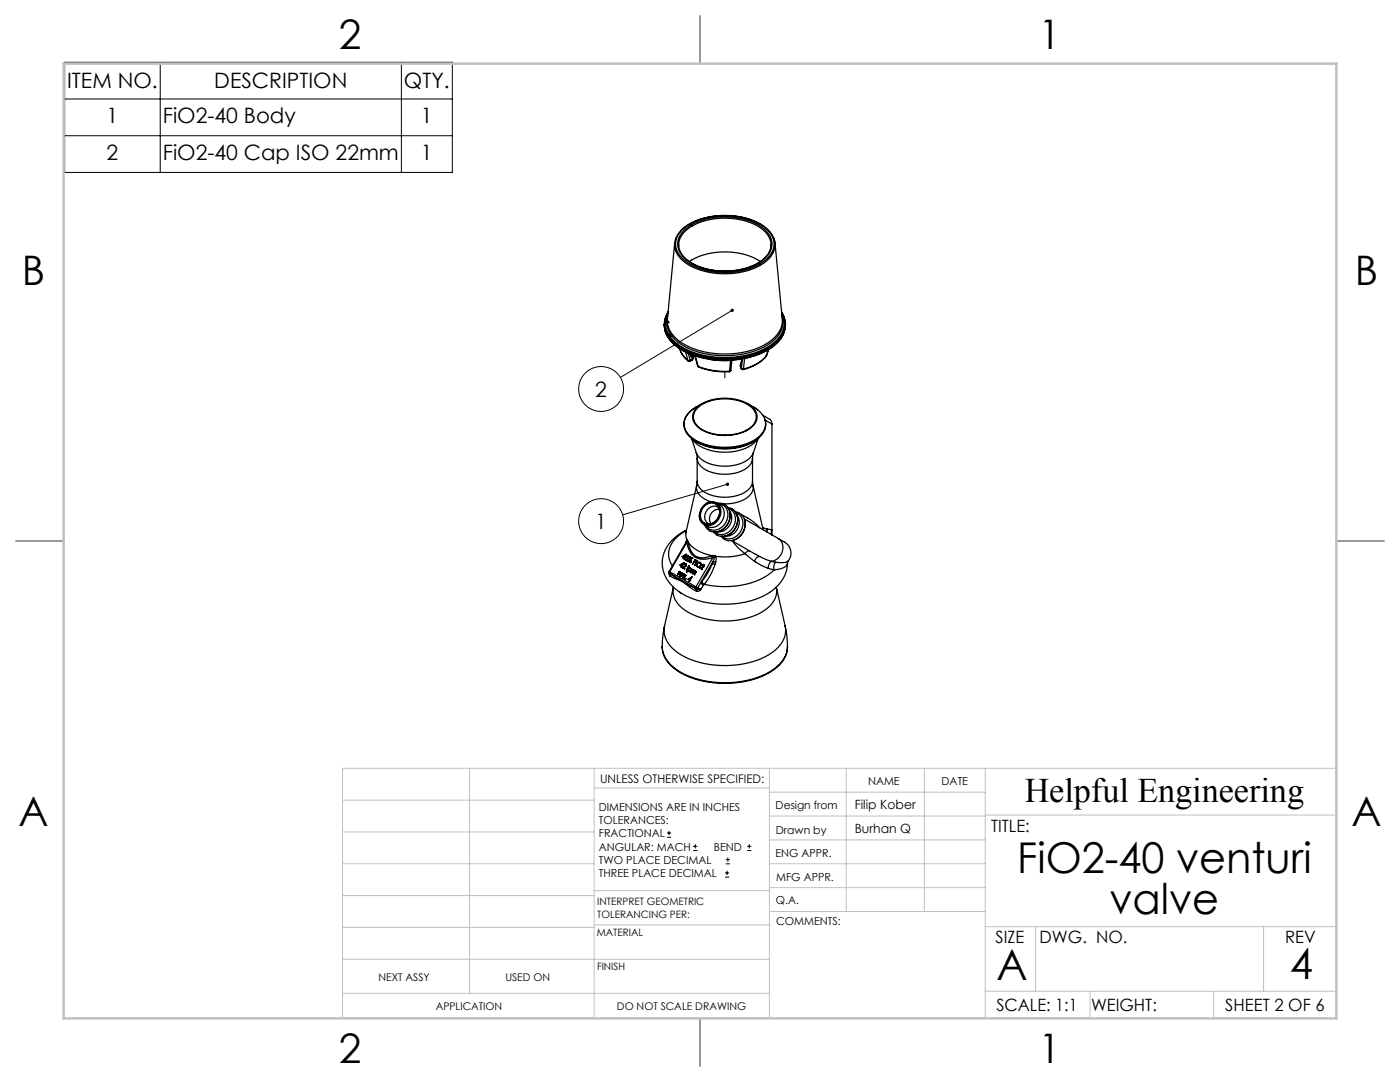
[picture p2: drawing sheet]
<svg xmlns="http://www.w3.org/2000/svg" width="279mm" height="216mm" viewBox="0 0 279 216" stroke-linecap="round" stroke-linejoin="round" font-family="sans-serif">
<g fill="none" stroke="#000" stroke-width=".2">
<path d="M12.9 12.4h77.4v22h-77.4zM12.9 19.8h77.4M32 12.4v22M80.1 12.4v22M12.9 27.1h77.4M146.1 61.9l-22.3 13.4M145.2 96.6l-20.9 6.1M133.1 167.1h.8M133.1 166.2h.8M133.5 165.8v.8M138.3 169.7h.9M138.3 168.9h.9"/>
<path d="M138.8 168.5v.8M144.7 175h.8M144.7 174.2h.8M144.8 172.4h.9M144.8 171.5h.9M145.1 173.8v.8M145.3 171.1v.8M149.1 169.7h.9M149.1 168.9h.9M149.5 168.5v.8"/>
<circle cx="120" cy="77.6" r="4.5"/>
<circle cx="120" cy="104" r="4.5"/>
</g>
<g fill="none" stroke="#000" stroke-width=".25">
<path d="M139.7 3.2v9.5M134.6 48.5l-1.4 15.2a5.1 5.1 0 0 0 2.8 4.7 17.6 17.6 0 0 0 17.5-.1 5.2 5.2 0 0 0 2.6-4.6l-1.4-15.2M134.6 48.5a4.7 4.7 0 0 0 3 4.4 15.5 15.5 0 0 0 14.8-.4 4.5 4.5 0 0 0 2.3-4M135.4 48.9a5.4 5.4 0 0 0 4 4.2 14.2 14.2 0 0 0 12.7-1.2 3.9 3.9 0 0 0 1.8-3M135.4 48.9a4.6 4.6 0 0 1 2.7-3.8 14.2 14.2 0 0 1 13.6 .3 4.4 4.4 0 0 1 2.2 3.5M135.4 48.9v.1M135.9 46l-.1 .1a4.2 4.2 0 0 0-1.2 2.4M135.9 46a11.5 11.5 0 0 1 8.2-3 12.1 12.1 0 0 1 9.5 3.2l.8 1.1 .3 1.2M136.2 45.8a13.5 13.5 0 0 1 10.5-2.7 10.5 10.5 0 0 1 7 3.3 3.9 3.9 0 0 1-1.3 5.8 14.9 14.9 0 0 1-15.5 0 3.9 3.9 0 0 1-.7-6.4zM136.6 45.9a12.9 12.9 0 0 1 10-2.5 10 10 0 0 1 6.7 3.1 3.7 3.7 0 0 1-1.2 5.5 14.2 14.2 0 0 1-14.9 0 3.7 3.7 0 0 1-.6-6.1zM151.7 52.2a14 14 0 0 0-14.1 0M153.9 48.9l-.1 .4"/>
<path d="M154.4 47.5l.3 1M132.6 64.7a4.4 4.4 0 0 1 .7-2.5 4.6 4.6 0 0 0 1.2 6 16.2 16.2 0 0 0 12 3.2 13.4 13.4 0 0 0 9.1-4 4.3 4.3 0 0 0 .4-5.1 4.3 4.3 0 0 1 .8 2.4M132.6 64.7a5.2 5.2 0 0 0 2.4 4.4 18.2 18.2 0 0 0 14.7 2.1 9.5 9.5 0 0 0 6.8-4.9l.3-1.6M132.6 64.7a6.2 6.2 0 0 0 3.9 5.2 18.7 18.7 0 0 0 17.4-.7 5.6 5.6 0 0 0 2.9-4.5M132.7 66a7.7 7.7 0 0 0 5.1 4.7 18.9 18.9 0 0 0 15.9-1.1 7 7 0 0 0 2.7-3M133 64.1v.2M133 64.3h.4M133 64.3v.1M133.3 62.9a4.8 4.8 0 0 0 2.3 5.6 17.7 17.7 0 0 0 17.6 .3 5.4 5.4 0 0 0 3-5.1l-.1-.8M133.3 62.4a4.5 4.5 0 0 0 1.3 5.7 16 16 0 0 0 11.9 3.2 13.3 13.3 0 0 0 9-4 4.3 4.3 0 0 0 .5-4.9M133.4 64.1v.2M133.4 64.3l.2 .1"/>
<path d="M133.5 66.8v.1M133.5 66.9l.5 .1M133.5 66.7v.2M134 66.8v.2M134.3 66.8l-.3 .2M135.6 69.6l.5 1.1 1.2 1.2M135.9 70.2l.5 .8 .9 1M136.8 70.2l.5 1.7M137.3 71.9l.1 .2h.3M137.4 70.5l.3 1.4M137.7 71.9h.1M137.7 71.9h-.4"/>
<path d="M137.7 70.7l.2 .4M137.8 71.9l-.1 .2M137.9 71.1l.2 .3M137.9 70.7v.2M137.9 70.8l.3 .3M137.9 70.9h.1M137.9 70.9v.2M137.9 70.9l.1 .1M138 71h.1M138 71l.1 .4M138 71l.2 .1M138.1 71.4l.2 .1"/>
<path d="M138.1 71.8l-.4 .3M138.2 71.7l-.1 .1M138.2 71.7l-.4 .2M138.2 71.1h.1M138.2 71.1l.1 .4M138.3 71.6l-.1 .1M138.3 71.5v.1M138.3 71.1h.1M138.3 71.1v.4M138.3 71.5l-.2 .3M138.3 71.3v.2M138.7 71l.5 2"/>
<path d="M138.8 71l.5 2.1M139.2 73l.2 .2M139.2 73l.1 .1M139.3 73.1l.1 .1a13.4 13.4 0 0 0 6.2 1M139.3 73.1a14.4 14.4 0 0 0 6.3 1M141.8 71.7l2.1 .3 1.9-.1M145.6 74.1v.1M145.8 72l.3-.2-.2 2.1M145.8 72l-.2 2.1M145.8 71.9v.1M145.9 73.9l-.3 .3M145.9 73.9l-.3 .2"/>
<path d="M146 71.9h-.2M147.8 72.9v.1M147.8 72.9h.1M147.8 73v.2M147.8 73.2l.2 .4M147.9 72.7l-.1 .2M147.9 72.6l-.1 .1M147.9 72.6l-.1 .3M147.9 72.6h.1M147.9 72.5v.1M148 73.6l.3 .1M148 73.5v.1"/>
<path d="M148 73.5l.4 .1M148 71.6l-.1 1M148.2 71.6l-.2 1.9M148.4 73.6l-.1 .1M148.6 71.5l-.2 2.1M152.9 71.1a8.5 8.5 0 0 1-4.6 2.6M152.9 71.1h.1M152.9 71a8.4 8.4 0 0 1-4.5 2.6M152.9 71v.1M153 71l-.1 .1M153 71h-.1M153.4 69.8l-.5 1.2"/>
<path d="M138 87.5l1 2.8M138.5 87.9l.4 .2M138.9 81.2a4 4 0 0 0-2.4 4.1 4.5 4.5 0 0 0 2.4 2.8M138.9 88.1a12.7 12.7 0 0 0 11.5 0M138.9 88.1a11.9 11.9 0 0 0 11.5 0M138.9 81.2a3.7 3.7 0 0 0-2.2 4.2 6.9 6.9 0 0 0 5.6 3.6 11.6 11.6 0 0 0 9.2-1.9 3.2 3.2 0 0 0-.2-5.3l-.9-.6M138.9 90.3l.2 1.1M139 90.3a5.1 5.1 0 0 0 4.5 2.7 7.8 7.8 0 0 0 6.3-1.7l.6-1M139 96.9l-2.1 9.3v1l.2 .5M139 96.9a2.88 2.88 0 0 0 2.2 3l.6 .2M139.1 96l-.1 .8M139.1 91.4a3.2 3.2 0 0 0 2.5 2.7 8.2 8.2 0 0 0 7.8-1 2.3 2.3 0 0 0 .8-1.7"/>
<path d="M139.1 96a3.2 3.2 0 0 0 2.5 2.7 8.2 8.2 0 0 0 7.8-1 2.3 2.3 0 0 0 .8-1.7M139.1 91.4v4.6M139.3 81.4a9.1 9.1 0 0 1 10.8 0 2.53 2.53 0 0 1-.7 4.2 9.4 9.4 0 0 1-10-.4 2.41 2.41 0 0 1-.1-3.8zM140.1 80.5l-1.2 .7M140.1 80.5a2.79 2.79 0 0 0-1.6 3.9 7.1 7.1 0 0 0 6.1 2.5 7.4 7.4 0 0 0 6.1-2.4 2.75 2.75 0 0 0-1.5-4M140.1 80.5a10.1 10.1 0 0 1 9.1 0M144.2 86.9h.9M149.2 80.5l1.2 .7M150.2 91.4v4.6M150.2 96l.1 .8M150.3 96.9a2.86 2.86 0 0 1-2.2 3l-2 .5-1.7 .1M150.3 96.9l2 8.8"/>
<path d="M150.4 90.3l-.2 1.1M150.4 81.2l.9 .6M151.2 87.6a8 8 0 0 1-7.1 2.6 7.5 7.5 0 0 1-5.9-2.5M151.3 87.5l-.9 2.8M151.5 87.4l-1.1 .7M152.3 82.9l1.4 .8 .4 .9M152.7 83.7a3.4 3.4 0 0 1-1.7 4l-.6 .4M152.7 83.8l1.4 .8M154.1 84.6v22.1M3.2 107.9h9.5M133.5 114.2l.1 .1M133.5 114.2l.1 .2"/>
<path d="M133.5 114.3l.2 .6M133.6 114l.1 .1M133.6 114l-.1 .2M133.6 114.4v.1M133.6 114.3v.2M133.6 114.3l.9 .7M133.6 114.5l.1 .4M133.6 114.5l.9 .5M133.7 114.1l-.1 .2M133.7 114.1l5.2 3M133.7 114.9l1.9 .9M134.4 117.2a4.3 4.3 0 0 0 2.3 4.5 15.8 15.8 0 0 0 15.8 .2 4.6 4.6 0 0 0 2.4-4.7l1.8 7.7a5.1 5.1 0 0 1-2.5 5.2 18.4 18.4 0 0 1-18.9 .2 5.2 5.2 0 0 1-2.7-5.4z"/>
<path d="M134.5 115l1.1 .6M134.5 115l1.1 .8M135.6 114.1v-.1l-.4 .7 .5-.5M135.6 114.1l.2 .1M135.6 114.1v.1M135.6 114.2h.1M135.6 118.1l.2 .2M135.6 115.8l1.1 .6M135.6 115.6v.2M135.6 115.6l1.1 .6M135.7 114.5a.27 .27 0 0 0-.1 .4 .27 .27 0 0 0 .5 0h-.3M135.7 114.2h.1"/>
<path d="M135.7 114.8l.1 .2M135.8 114.5a.26 .26 0 0 1 .3-.1 .26 .26 0 0 1 .1 .3zM135.8 114.9l.2 .1M135.8 114.2h-.1M135.8 114.5h-.1M135.9 114.3h.2l.2 .3M135.9 114.3l-.2 .2M135.9 114.3l.3 .1M135.9 112.7l.3 .3-.5-.3 .8-.4-.4 .6M135.9 112.7l.1 .1M135.9 112.7l-.1 .1M136 112.9v.3l.1-.2"/>
<path d="M136.1 114.4l.2 .1M136.3 114.6l-.1 .2-.5-.2 .1 .3M136.3 112.5l-.2 .3M136.3 112.5h.1M136.3 112.5l-.4 .2M136.3 111.1h-.1M136.4 112.4l-.1 .1M136.4 115.1l.1 .1M136.5 114.5l-.1 .6 .5-.3-.6 .5zM136.5 115.1v.1M136.5 111.3l-.1 .2 .1-.2M136.6 113.1l-.5 .2 .5 .2-.3-.2"/>
<path d="M136.6 113.1h.1M136.7 116.4l2.3 1.6M136.7 116.4l1.2 .5M136.7 115.4l.1 .1M136.7 116.2v.2M136.7 116.2l1.2 .7M136.8 111.6l.1 .2M136.8 110.8l-.3 .4M136.8 111.2l-.1 .3 .1 .2h.3l.2-.3M136.8 111.2l.2-.3 .3-.1 .1 .3-.1 .3M136.8 111.2h.1M136.8 115.5h.1"/>
<path d="M136.8 112.6l-.2 .1a.24 .24 0 0 1 .3-.2 .24 .24 0 0 1 .1 .4M136.8 112.6l.1 .3M136.8 112.6l.2 .1M136.8 111.7h.1M136.8 110.8l-.5 .3M136.9 112.5l-.2 .1M136.9 115.5h-.1M136.9 111.2l-.1 .5M136.9 112.9l-.3 .2M136.9 112.9h.1M136.9 110.6l-.8 .5 .5 .2-.3-.2M136.9 110.6h.1"/>
<path d="M136.9 110.6l-.3 .6M136.9 106l-.1 .4M137 112.9l-.8 .4M137 105.8a5.9 5.9 0 0 0-3.6 4.8 4.2 4.2 0 0 0 .8 2.3M137 105.7a7.5 7.5 0 0 0-4.8 7.4 7.4 7.4 0 0 0 3.6 5.2M137 108l-3.4 6M137 108.3h.1M137 108.3l-3.3 5.8M137 108v.3M137 108h.1M137 108.3a3.5 3.5 0 0 0 4 3.3l1.2-.3M137.1 111.6l-.3 .1"/>
<path d="M137.1 111.6h.1M137.1 107.7l-.1 .3M137.1 107.7l-.2 .6M137.1 107.7l.2 .4M137.1 107.7h.1M137.2 111.4l-.1 .2M137.2 111.4h.1M137.3 110.9l-.4 .3M137.3 110.9l-.1 .5M137.3 110.9l.1 .2M137.3 108.1l-.3 .2M137.3 108.1h.1"/>
<path d="M137.3 108.1a7.2 7.2 0 0 0 4.8 2.8M137.3 108.1a3.3 3.3 0 0 0 2.3 3.2h1.2l1.3-.4M137.3 113.8a.31 .31 0 0 0 .3 .3 .31 .31 0 0 0 .3-.2M137.3 113.8l.2 .3M137.4 113.7l-.1 .1M137.4 110.9h-.2M137.5 112.9l-.5 .9zM137.5 114h.2M137.5 115.6h-.1M137.5 111.2v.1a.19 .19 0 0 0 .1 .2 .19 .19 0 0 0 .2-.1M137.5 111.2l.1 .1M137.5 113.5v-.3l-.5 .9 .3-.3"/>
<path d="M137.6 111.4v.1M137.6 111.3v.1M137.6 111.4l.1 .1M137.6 111.9a.19 .19 0 0 1 .3-.1 .19 .19 0 0 1 0 .3M137.6 111.9v.1a.19 .19 0 0 0 .1 .3 .19 .19 0 0 0 .2-.2M137.6 111.9l.1 .1M137.6 113.4h-.1a.31 .31 0 0 1 .4 .1 .31 .31 0 0 1 0 .4M137.6 115.8l-.1 .2 .2-.2M137.7 112.1v.2M137.7 112v.2M137.7 111.5h.1M137.7 112.2h.1"/>
<path d="M137.7 111.2l.1 .2M137.7 111.2l-.1 .1M137.7 111.2h.1M137.8 111.4h-.2M137.8 111.4h.1M137.8 113.5l.2 .1M137.8 113.5v.3M137.8 113.5a.29 .29 0 0 0-.4 .1 .29 .29 0 0 0 .1 .4M137.8 112.2h.1M137.8 111.1l-.1 .1M137.8 111.2h-.3M137.8 111.2h.2"/>
<path d="M137.8 111.2l.1 .1M137.8 111.9l.1 .2M137.8 111.9l-.1 .1M137.8 111.9l.2 .1M137.8 113.8l-.3 .2M137.8 113.8l.1 .1M137.9 111.3l-.1 .1M137.9 111.3l.2 .1M137.9 113.4h-.3M137.9 112.1l-.2 .1M137.9 112.1h.1M137.9 115.3l-.4 .3 .3 .3-.5-.3 .8-.5-.4 .6"/>
<path d="M137.9 115.3l-.2 .4M137.9 115.3l.1 .1M137.9 116.9l.9 .4M137.9 116.9l1 .6M137.9 111.9h-.1M138 111.2l.3 .2M138 111.2l.2 .2M138 115.3h-.1M138.1 111.4h.1M138.2 113.8v-.2l-.4 .7 .4-.5h.2M138.2 113.8h.1M138.3 111.4l-1.2 .6 1-.6"/>
<path d="M138.3 113.7h.2M138.3 113.7l-.1 .1M138.3 113.7l.1 .1M138.4 114.1l.1 .1M138.4 113.8v.3M138.4 113.8l.1 .1M138.4 113.8h.1M138.5 113.7v.3M138.5 114h.4l-.1 .4M138.5 114h.1M138.6 114h.1M138.6 112.1l-.1 .1"/>
<path d="M138.7 111.7l.3 .2-.3-.1-.1 .3 .2 .2-.3-.2-.2 .5zM138.8 114.3l-.2 .4 .2-.3M138.8 114.3v.1M138.8 114l-.3 .1-.2 .4 .1-.4M138.8 114v.3M138.8 114l.1 .1M138.8 114h.1M138.8 111.7l-.1 .1M138.8 117.3l.4 .1M138.8 117.3l.1 .2M138.9 117.5l.1 .5M138.9 117.1l.3 .2"/>
<path d="M138.9 117.1l-.1 .2M139 112.2l-.3 .6zM139.1 112.5a.44 .44 0 0 1 .6-.3 .44 .44 0 0 1 .1 .7M139.1 112.5a.44 .44 0 0 0 .1 .6 .44 .44 0 0 0 .6-.2M139.1 112.5h.1M139.1 111.9l.1 .1M139.1 112.9l.2 .3M139.2 112.5l-.1 .3 .2 .3M139.2 117.4l.5 .4M139.2 117.4l-.2 .6M139.2 117.4l-.3 .1M139.2 112h.1"/>
<path d="M139.2 117.4l.6 .2M139.2 117.4h.1M139.2 117.3l.7 .3M139.2 117.3v.1M139.3 113.1h.3M139.6 102.8a2 2 0 0 0 .9 1.8M139.7 112.3l.1 .2v.4M139.7 112.3h-.3l-.2 .2M139.7 112.3l.2 .3M139.7 117.8l-.3 .2h-.4M139.8 112.9l-.2 .2h-.3M139.8 112.9h.1"/>
<path d="M139.8 112.3h-.4M139.8 117.6l-.1 .2M139.8 116.3l.6 .5M139.8 116.3l-.6 1M139.9 117.6h-.1M140 116.1l.5 .5M140 116.1l-.2 .2M140.1 113.2l-.4 .2 .4 .3-.2-.3M140.1 113.2h.1M140.4 112.7l-.3 .1a.24 .24 0 0 1 .3-.2 .24 .24 0 0 1 .1 .4M140.4 112.7v.3M140.4 112.7l.2 .2"/>
<path d="M140.4 116.8l-.5 .8M140.4 112.7h-.1M140.4 113l-.3 .2M140.4 113h.1M140.5 113l-.7 .4M140.5 100.8a1.85 1.85 0 0 1 2.4-.4 1.85 1.85 0 0 1 .8 2.2 2.2 2.2 0 0 1-1.4 1.9 2.2 2.2 0 0 1-2.4-.5 2.55 2.55 0 0 1 .6-3.2zM140.5 116.6l-.1 .2M140.6 101a1.77 1.77 0 0 1 2.4-.3 1.77 1.77 0 0 1 .4 2.5 1.91 1.91 0 0 1-3.3 .7 2.38 2.38 0 0 1 .5-2.9zM140.6 100.8a1.79 1.79 0 0 1 2.2-.3 1.79 1.79 0 0 1 .8 2.1 2.12 2.12 0 0 1-1.4 1.9 2.12 2.12 0 0 1-2.2-.5 2.46 2.46 0 0 1 .6-3.2zM142.1 110.9l.1 .4M142.1 112.5a12.1 12.1 0 0 1-2.1 3.6M142.1 112.5l.6 .1"/>
<path d="M142.2 110.9l.3-.1 .3 .2M142.2 110.9l.1 .4M142.2 110.9h-.1M142.3 111.3l-3.4 5.8M142.3 111.3h-.1M142.3 112.1l.5 .1M142.3 112.1l-2.5 4.2M142.3 112.1l-.2 .4M142.6 111.2l-.3 .1M142.6 111.2h.1M142.6 111.2l-.3 .9M142.7 112.6l-.9 2.1-1.3 1.9"/>
<path d="M142.8 111l-.2 .2M142.8 111h.1M142.8 111l.1 .6-.1 .6M142.8 112.2l-.1 .4M143 100.3a1.94 1.94 0 0 0-2.1 .1M143 100.3a2.61 2.61 0 0 1 .7 2.7 2.61 2.61 0 0 1-2 1.9l-1.2-.3M143 100.3a2.55 2.55 0 0 1 1.5 2.5 2.55 2.55 0 0 1-1.8 2.3 2.18 2.18 0 0 1-2.2-.5M143.1 100.4a2.28 2.28 0 0 1 2.6 3 3 3 0 0 1-4.1 2.5l-.7-.6-.3-.5M143.3 100.5a2.19 2.19 0 0 1 1.8 3.2 2.62 2.62 0 0 1-3.8 1.7l-.5-.6M143.5 101.3a1.87 1.87 0 0 0-2.1 .1 1.87 1.87 0 0 0-.8 1.8 1.43 1.43 0 0 0 1 1.4M143.6 101.7a1.82 1.82 0 0 0-1.7 .9 1.82 1.82 0 0 0 0 1.9M144.5 100.7a2.94 2.94 0 0 1-.2 4.9 2.63 2.63 0 0 1-1.8 .5"/>
<path d="M145.2 101.3a2.43 2.43 0 0 1 1.8 3.5 2.83 2.83 0 0 1-4.3 1.7l-.3-.3M145.4 101.5a2.38 2.38 0 0 1 1 3.5 2.45 2.45 0 0 1-3.8 1.2M145.6 102a2.71 2.71 0 0 1-2.4 4.1M146 101.5a2.94 2.94 0 0 1-.2 5 2.63 2.63 0 0 1-1.8 .5M146.1 107.9l5.5 3.2M146.2 107.9l1.1 1.4 1.4 1.2M146.8 102.1a2.43 2.43 0 0 1 1.7 3.5 2.83 2.83 0 0 1-4.3 1.8l-.3-.4M146.9 102.3a2.38 2.38 0 0 1 1 3.6 2.45 2.45 0 0 1-3.8 1.1M147.1 102.9a2.71 2.71 0 0 1-2.4 4.1M148 102.7l1.8 1 1.8 1.6M148.6 103.5l6.7 4M148.6 103.7a3.4 3.4 0 0 1-2.4 4.1"/>
<path d="M148.7 110.5a12.8 12.8 0 0 1-5.9 .5M148.7 110.5l1.9 1.5M149.6 109.9l-.5 .2-.4 .4M150.6 112l1.4 .8 1.3 .6M151.6 111.1l2.3 .9M151.6 111.1a1.12 1.12 0 0 0-1 .9M152.2 105.2l.9 .4M153.1 105.6l-.1 .5M153.1 105.6h.1M153.1 105.6h.5l.5 .2-.2 .4 .2 .5M153.1 105.6v.6M153.3 113.4l1.2 .3"/>
<path d="M153.9 112a1.6 1.6 0 0 0-.6 1.4M153.9 112l.9 .2M154.1 106.7v.1M154.1 106.7h.1M154.5 113.7a14.8 14.8 0 0 1-11.9 3.2l-2.1-.3M154.8 112.2a1.59 1.59 0 0 0-.3 1.5M155.3 107.5l.8 .4a2.64 2.64 0 0 1 1.2 4.1M155.3 107.5a2.61 2.61 0 0 1 .8 2.7 2.61 2.61 0 0 1-2.2 1.8M157.2 112.3a1.62 1.62 0 0 1-1.8 1.3l-.9 .1M157.2 112.3a7.7 7.7 0 0 1-4.8 6.6 18.4 18.4 0 0 1-16.6-.6M157.3 112a3.8 3.8 0 0 1-2.5 .2M157.3 112l-.1 .3"/>
<path d="M266.7 107.9h9.5M132.2 129a6.1 6.1 0 0 0 3.6 5.3 19.3 19.3 0 0 0 18.5-.5 5.8 5.8 0 0 0 2.9-4.8M132.2 129a6.1 6.1 0 0 0 3.6 5.1 19.3 19.3 0 0 0 18.5-.5 5.8 5.8 0 0 0 2.9-4.6M132.6 124.9l-.3 1.7-.1 2.4M156.7 124.9l.3 1.5 .2 2.6M139.7 203.2v9.5"/>
<circle cx="136.8" cy="115.5" r=".08"/>
</g>
<g fill="none" stroke="#c0c0c0" stroke-width=".2">
<path d="M68.4 159.7h50.2M93.7 153.3v44.9M118.6 153.3v49.9M118.6 157.2h34.9M153.5 153.3v49.9M153.5 158.1h43.1M168.9 153.3v28.6M184.5 153.3v28.6M196.6 153.3v49.9M266.7 153.3h-198.3v49.9M68.4 178.7h50.2M68.4 172.4h50.2"/>
<path d="M68.4 166h50.2M118.6 177.7h35.1M153.5 167.6h43.1M153.5 162.8h43.1M153.5 172.4h43.1M153.5 177.1h43.1M196.6 162.6h70.1M68.4 198.2h85.1M68.4 185.1h50.2M68.4 191.4h50.2M118.6 191.4h34.9M118.6 184.6h35.1"/>
<path d="M153.7 181.9h42.9M196.6 197.8h70.1M196.6 184.9h70.1M206.7 184.9v12.9M217.5 197.8v5.4M242.2 197.8v5.4M252.2 184.9v12.9"/>
</g>
<path d="M139.7 3.2v9.5M3.2 107.9h9.5M266.7 107.9h9.5M139.7 203.2v9.5" fill="none" stroke="#c0c0c0" stroke-width=".25"/>
<path d="M12.7 12.7h254v190.5h-254z" fill="none" stroke="#c0c0c0" stroke-width=".5"/>
<path d="M145.9 61.7a.34 .34 0 0 0 0 .4 .34 .34 0 0 0 .4 .1 .34 .34 0 0 0 .1-.5l-.3 .2 .3-.2-.2-.1zM145 96.4a.34 .34 0 0 0 .1 .6 .34 .34 0 0 0 .4-.5l-.3 .1 .3-.1a.34 .34 0 0 0-.5-.1z" fill="#000"/>
<path d="M144.7 75.4v-1.2" fill="none" stroke="#000" stroke-width=".2" stroke-dasharray="6.3 1.3 1.3 1.3 1.3 1.3"/>
<g font-size="8.5">
<text x="203" y="174.2">FiO2-40 venturi</text>
<text x="221.4" y="182.3">valve</text>
<text x="198.9" y="195.5">A</text>
<text x="257.4" y="195.4">4</text>
</g>
<g font-size="8.1">
<text x="67.6" y="9.7">2</text>
<text x="207.3" y="9.7">1</text>
<text x="4.4" y="57">B</text>
<text x="270.4" y="57">B</text>
<text x="3.7" y="164.9">A</text>
<text x="269.7" y="164.9">A</text>
<text x="67.6" y="212.2">2</text>
<text x="207.3" y="212.2">1</text>
</g>
<text font-size="6.9" x="204.5" y="160.1">Helpful Engineering</text>
<g font-size="4.2">
<text x="13.4" y="17.6">ITEM NO.</text>
<text x="42.8" y="17.6">DESCRIPTION</text>
<text x="80.6" y="17.6">QTY.</text>
<text x="21.3" y="24.6">1</text>
<text x="32.5" y="24.6">FiO2-40 Body</text>
<text x="84" y="24.6">1</text>
<text x="21.3" y="31.9">2</text>
<text x="32.5" y="31.9">FiO2-40 Cap ISO 22mm</text>
<text x="84" y="31.9">1</text>
<text x="118.8" y="79.1">2</text>
<text x="118.8" y="105.5">1</text>
</g>
<g font-size="3.4">
<text x="197.8" y="166">TITLE:</text>
<text x="198.7" y="188.1">SIZE</text>
<text x="207.5" y="188.1">DWG. NO.</text>
<text x="256.5" y="188.2">REV</text>
<text x="198.8" y="201.7">SCALE: 1:1</text>
<text x="217.7" y="201.8">WEIGHT:</text>
<text x="244.5" y="201.7">SHEET 2 OF 6</text>
</g>
<g font-size="2.5">
<text x="170.6" y="161.4">Filip Kober</text>
<text x="170.6" y="166.2">Burhan Q</text>
</g>
<text font-size="2.4" x="119.8" y="156.2">UNLESS OTHERWISE SPECIFIED:</text>
<g font-size="2.2">
<text x="119.5" y="161.8">DIMENSIONS ARE IN INCHES</text>
<text x="154.8" y="161.4">Design from</text>
<text x="173.2" y="156.6">NAME</text>
<text x="187.9" y="156.7">DATE</text>
<text x="119.5" y="164.4">TOLERANCES:</text>
<text x="119.5" y="167.1">FRACTIONAL</text>
<text x="154.9" y="166.3">Drawn by</text>
<text x="119.5" y="169.7">ANGULAR: MACH</text>
<text x="119.5" y="172.4">TWO PLACE DECIMAL</text>
<text x="142.5" y="169.7">BEND</text>
<text x="154.8" y="171">ENG APPR.</text>
<text x="119.5" y="175">THREE PLACE DECIMAL</text>
<text x="154.9" y="175.7">MFG APPR.</text>
<text x="154.9" y="180.4">Q.A.</text>
<text x="154.9" y="184.6">COMMENTS:</text>
</g>
<g font-size="2.1">
<text x="75.5" y="195.7">NEXT ASSY</text>
<text x="100.9" y="195.7">USED ON</text>
<text x="86.9" y="201.5">APPLICATION</text>
<text x="123.1" y="201.6">DO NOT SCALE DRAWING</text>
</g>
<g font-size="2">
<text x="119.2" y="180.6">INTERPRET GEOMETRIC</text>
<text x="119.2" y="183.1">TOLERANCING PER:</text>
<text x="119.1" y="186.7">MATERIAL</text>
<text x="119.1" y="193.5">FINISH</text>
</g>
</svg>
